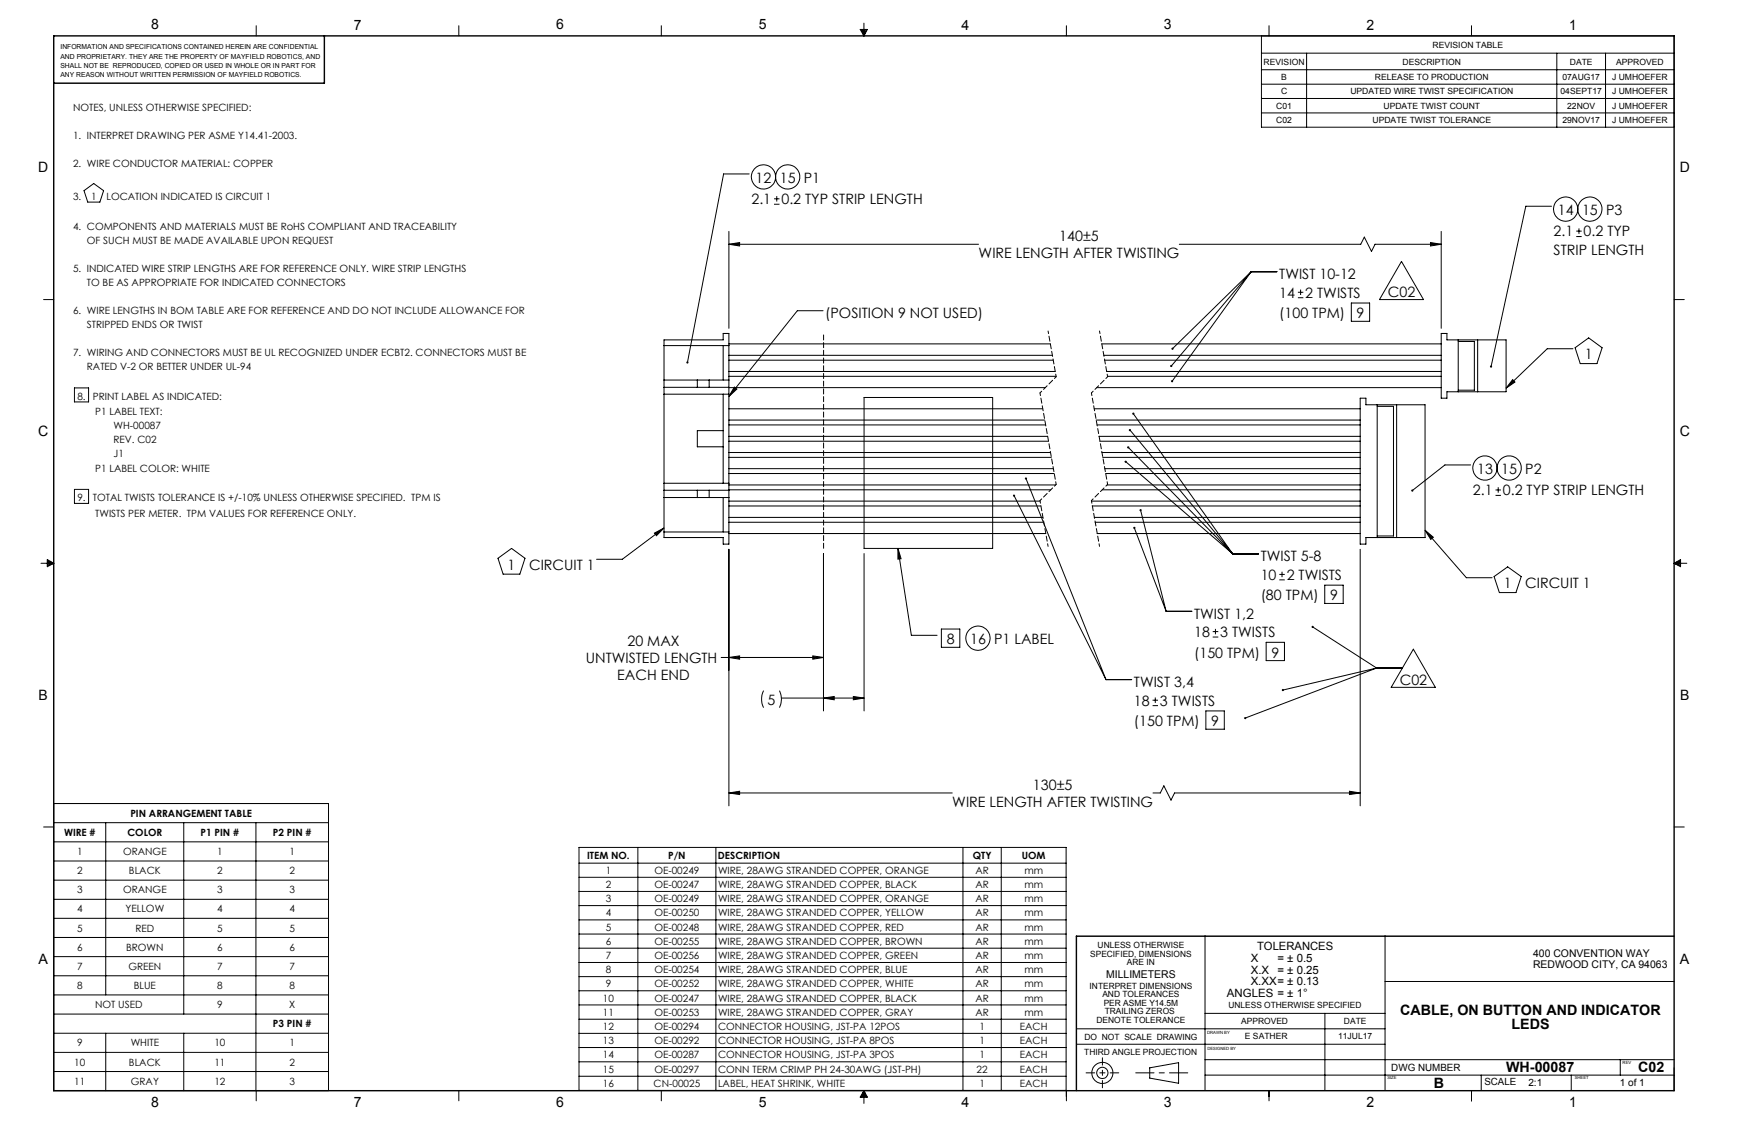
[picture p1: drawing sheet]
<svg xmlns="http://www.w3.org/2000/svg" width="432mm" height="279mm" viewBox="0 0 432 279" stroke-linecap="round" stroke-linejoin="round" font-family="sans-serif">
<g fill="none" stroke="#000" stroke-width=".25">
<path d="M63.3 6.4v2.5M113.3 6.4v2.5M163.3 6.4v2.5M212.4 7.3h1.7l-.8 1.6zM212.7 7.3l.6 1.6M213 7.3l.3 1.6M213.3 5.7v3.2M213.5 7.3l-.2 1.6M213.9 7.3l-.6 1.6M263.3 6.4v2.5M311.4 8.9h101.9v22.5h-101.9zM311.4 13.1h101.9"/>
<path d="M311.4 17.2h101.9M313.3 6.4v2.5M322.6 13.1v18.3M363.3 6.4v2.5M384.4 13.1v18.3M396.4 13.1v18.3M311.4 20.8h101.9M311.4 24.3h101.9M311.4 27.9h101.9M20.7 47.1l2.4-1.8 2.5 1.8-.9 2.8h-3zM180 57.1v23.9M185 42.9h-6.4l-8.9 46.6"/>
<path d="M191.1 50.4h1.3M191.1 49.1h1.3M191.8 48.4v1.3M353.2 59.9l2.6 .4-2.6 .4zM355.8 57.1v23.9M383 50.9h-6.3l-8.6 39.6M389.1 58.4h1.4M389.1 57h1.4M389.8 56.4v1.3M10.8 73.9h2.5M180 60.3l2.6-.4v.8zM180 60.3h61.6"/>
<path d="M203.2 76.7h-6.4l-16.8 21.2M291.1 60.3h44.9l.8-1.8 1.8 3.6 .9-1.8h16.3M308.9 67.1h6.3M308.9 67.1l-19.5 27M308.9 67.1l-19.7 23.2M308.9 67.1l-19.4 19M320.4 73.5h1.4M320.4 72.1h1.4M321.1 71.5v1.3M333.6 74.8h4.5v4.5h-4.5zM346 64.5l5.4 9.4h-10.8zM413.3 73.9h2.5"/>
<path d="M18.4 95.7h3.5v3.5h-3.5zM163.9 83.9h14.6v-1.6h1.5v52h-1.5v-1.6h-14.6zM163.9 97.3h16.1M163.9 93.8h16.1M163.9 95.6h16.1M163.9 85.3h16.1M172.2 93.8v1.8M175.1 93.8v1.8M178.5 85.3v8.5M178.5 97.3v22M180 87.7h79.8M180 84.9h79.3"/>
<path d="M180 91.7h80.5M180 88.9h80M180 95.7h78.1M180 92.9h80.7M181.3 95.5l.6 .5-1.9 1.9zM213.3 98.1h31.8v37.3h-31.8zM270.8 95.7h85M272 84.9h83.8M272.5 87.7h83.3M272.7 88.9h83.1M273.2 91.7h82.6M273.4 92.9h82.4"/>
<path d="M335.8 98.3h1.4v1.6h14.6v32.8h-14.6v1.6h-1.4zM340 99.9v32.8M344.8 99.9v32.8M355.8 82.3h1.4v1.6h14.6v12.8h-14.6v1.6h-1.4zM360 83.9v12.8M360 84.3h4v12h-4M364.8 83.9v12.8M373.5 93.7l.5 .6-2.2 1.5zM388.3 86.1h-6.3l-10.2 9.7M388.9 85.8l3.3-2.4 3.3 2.4-1.2 3.9h-4.2zM163.9 119.3h16.1M178.5 106.3h-6.3v4h6.3"/>
<path d="M180 107.7h78.6M180 104.9h78.1M180 103.7h77.9M180 100.9h77.4M180 111.7h79.3M180 108.9h78.8M180 115.7h80M180 112.9h79.5M180 119.7h80.6M180 116.9h80.2M253.3 118.1l19.7 49.6M270.1 100.9h65.7"/>
<path d="M270.6 103.7h65.2M270.8 104.9h65M271.3 107.7h64.5M271.5 108.9h64.3M272 111.7h63.8M272.2 112.9h63.6M272.7 115.7h63.1M272.9 116.9h62.9M273.3 119.7h62.5M277.9 113.9l26.4 22.8M278.6 110.4l25.7 26.3M279 106.2l25.3 30.5"/>
<path d="M279.8 102.1l24.5 34.6M340 100.3h4v32h-4M363.1 114.8h-6.4l-8 6.3M10.1 139h3.2M11.7 138.1l1.6 .9-1.6 .9zM11.7 138.4l1.6 .6M11.7 138.7l1.6 .3M13.3 139l-1.6 .6M13.3 139l-1.6 .3M18.4 120.8h3.5v3.4h-3.5zM122.9 137.8l3.4-2.4 3.3 2.4-1.3 3.9h-4.1zM161.6 131.6l2.3-1.3-1.8 1.9z"/>
<path d="M163.9 122.8h16.1M163.9 121h16.1M163.9 131.3h16.1M163.9 130.3l-10.3 7.7h-6.3M172.2 121v1.8M175.1 121v1.8M178.5 122.8v8.5M180 120.9h79.4M180 123.7h76.8M180 127.7h77.5M180 124.9h77M180 131.7h78.2"/>
<path d="M180 128.9h77.7M180 135.6v63.3M203.3 136.6v38.9M213.3 136.6v38.9M221.7 135.4l3.3 21.4h6.4M221.7 135.4l.8 2.5-.8 .1zM250.4 122.3l22.6 45.4M269.5 123.7h66.3M269.7 124.9h66.1M270.2 127.7h65.6M270.4 128.9h65.4M270.9 131.7h64.9"/>
<path d="M272.1 120.9h63.7M280 130.3l7.9 20.6M281.6 125.9l6.3 25M304.3 136.7h6.4M335.8 135.6v63.3M351.8 130.9l10.2 11.7h6.4M351.8 130.9l2.1 1.7-.7 .5zM369.2 122.3h1.4M369.2 120.9h1.4M369.9 120.3v1.3M413.3 139h3.2M413.3 139l1.6-.9v1.8z"/>
<path d="M413.3 139l1.6 .6M413.3 139l1.6 .3M414.9 138.4l-1.6 .6M414.9 138.7l-1.6 .3M232.4 155.3h4.6v4.5h-4.6zM287.9 150.9h6.4M299.4 157.2h1.4M299.4 155.9h1.4M300.1 155.2v1.4M312.6 158.5h4.5v4.6h-4.5zM315.8 143.1h1.4M315.8 141.8h1.4"/>
<path d="M316.5 141.1v1.4M324.1 154.7l15.8 10.2M327.1 144.4h4.5v4.5h-4.5zM368.9 142.3l3.3-2.4 3.4 2.4-1.3 4h-4.1zM178 162.3h25.3M180 162.3l2.6-.4v.8zM188.5 170.5l-.5 1.8 .1 1.2 .4 1.2M192.4 170.5l.5 2.1-.5 2.1M192.9 172.3h20.4M200.7 161.9l2.6 .4-2.6 .4zM203.3 172.3l2.7-.4v.8zM210.7 171.9l2.6 .4-2.6 .4z"/>
<path d="M273 167.7h6.4M284.6 174.2h1.3M284.6 172.8h1.3M285.2 172.2v1.3M297.7 175.5h4.6v4.5h-4.6zM339.9 164.9h6.3M339.9 164.9l-32.5 12.3M339.9 164.9l-23.2 5.4M348.9 160.2l5.5 9.5h-10.9zM13.3 198.3h67.8v70.9h-67.8zM180 195.7l2.6-.4v.8zM180 195.7h55.1"/>
<path d="M284.7 195.7h1.8l.8-1.7 1.8 3.5 .9-1.8h45.8M333.2 195.3l2.6 .4-2.6 .4zM10.8 204.1h2.5M13.3 203.1h67.8M13.3 207.8h67.8M13.3 212.5h67.8M13.3 217.2h67.8M26.1 203.1v42.5M45.4 203.1v47.2M63.2 203.1v66.1M142.9 209.2h120.3v59.9h-120.3zM142.9 213h120.3"/>
<path d="M142.9 216.5h120.3M157.5 209.2v59.9M176.7 209.2v59.9M237.7 209.2v59.9M247.2 209.2v59.9M413.3 204.1h2.5M13.3 222h67.8M13.3 226.7h67.8M13.3 231.4h67.8M13.3 236.1h67.8M142.9 220h120.3M142.9 223.5h120.3"/>
<path d="M142.9 227h120.3M142.9 230.5h120.3M142.9 234h120.3M142.9 237.6h120.3M297.5 231.1v38.1M341.9 231.1v38.1M13.3 255h67.8M13.3 240.8h67.8M13.3 245.6h67.8M13.3 250.3h67.8M13.3 259.8h67.8M26.1 255v14.2"/>
<path d="M45.4 255v14.2M142.9 241.1h120.3M142.9 244.5h120.3M142.9 248h120.3M142.9 251.6h120.3M142.9 255.1h120.3M142.9 258.6h120.3M265.7 257.7h76.2M265.7 253.9h76.2M297.5 250.1h44.4M327.1 250.1v19.1M341.9 242.3h71.4"/>
<path d="M13.3 264.5h67.8M63.3 269.2v2.5M113.3 269.2v2.5M142.9 262.1h120.3M142.9 265.6h120.3M163.3 269.2v2.5M213.3 269.2v3.1M213.3 269.2l.8 1.6h-1.7zM213.3 269.2l-.6 1.6M213.3 269.2l-.3 1.6M213.3 269.2l.6 1.6M213.3 269.2l.2 1.6"/>
<path d="M263.3 269.2v2.5M283.8 263.6l7.2-1.3v5.1l-7.2-1.3zM297.5 265.4h115.8M297.5 261.5h115.8M313.3 269.2v2.5M363.3 269.2v2.5M365.7 265.4v3.8M387.9 265.4v3.8M400 261.5v3.9M413.3 263.6v5.6"/>
<circle cx="188.5" cy="43.7" r="2.99"/>
<circle cx="194.5" cy="43.7" r="2.99"/>
<circle cx="386.5" cy="51.6" r="2.99"/>
<circle cx="392.5" cy="51.6" r="2.98"/>
<circle cx="366.6" cy="115.5" r="2.99"/>
<circle cx="372.6" cy="115.5" r="2.99"/>
<circle cx="241.5" cy="157.5" r="2.98"/>
<circle cx="272.2" cy="264.8" r="2.6"/>
<circle cx="272.2" cy="264.8" r="1.38"/>
</g>
<path d="M256.8 97l4 22.6M258.8 81.7l2 11.3M269.5 97l4 22.6M271.5 81.7l2 11.3M256.8 123.6l2 11.2M269.5 123.6l2 11.2" fill="none" stroke="#000" stroke-width=".25" stroke-dasharray="1.3 .6" stroke-dashoffset=".6"/>
<path d="M260.8 93l-4 4M273.5 93l-4 4M260.8 119.6l-4 4M273.5 119.6l-4 4" fill="none" stroke="#000" stroke-width=".25" stroke-dasharray="1.3 .6" stroke-dashoffset=".7"/>
<path d="M293.2 264.8h-12.8" fill="none" stroke="#000" stroke-width=".25" stroke-dasharray="15.2 1.3 1.3 1.3" stroke-dashoffset="10.7"/>
<path d="M276.2 264.8h-8.1" fill="none" stroke="#000" stroke-width=".25" stroke-dasharray="15.2 1.3 1.3 1.3" stroke-dashoffset="13.1"/>
<path d="M272.2 268.5v-7.4" fill="none" stroke="#000" stroke-width=".25" stroke-dasharray="15.2 1.3 1.3 1.3" stroke-dashoffset="13.4"/>
<path d="M13.3 8.9h400v260.3h-400zM80.1 8.9v11.6h-66.8M413.3 231.1h-147.6v38.1" fill="none" stroke="#000" stroke-width=".35"/>
<path d="M203.3 82.7v52.6" fill="none" stroke="#000" stroke-width=".25" stroke-dasharray="1.3 .6"/>
<g fill="#000">
<path d="M161.6 131.6l2.3-1.3-1.8 1.9zM181.3 95.5l.6 .5-1.9 1.9zM169.5 89.3l.1 .4 .1-.2v.2l.2-.1v-.3zM367.9 90.3l.2 .4v-.2v.2a.27 .27 0 0 0 .3-.1 .27 .27 0 0 0-.2-.4 .27 .27 0 0 0-.3 .1zM373.5 93.7l.5 .6-2.2 1.5zM351.8 130.9l2.1 1.7-.7 .5zM348.5 120.9v.3l.2-.1-.2 .1a.26 .26 0 0 0 .4 .1 .26 .26 0 0 0 0-.4 .26 .26 0 0 0-.4 0zM221.7 135.4l.8 2.5-.8 .1zM289.2 93.9l-.1 .3 .1 .1 .2-.2-.2 .2a.26 .26 0 0 0 .4 0 .26 .26 0 0 0 0-.4 .26 .26 0 0 0-.4 0zM289 90.1v.5l.2-.3-.2 .3a.27 .27 0 0 0 .4-.1 .27 .27 0 0 0-.1-.4 .27 .27 0 0 0-.3 0zM289.3 85.9l-.1 .3 .3-.1-.2 .2a.26 .26 0 0 0 .3 0 .26 .26 0 0 0 .1-.4 .26 .26 0 0 0-.4 0zM279.8 130.1a.28 .28 0 0 0 .1 .4 .28 .28 0 0 0 .4-.2 .28 .28 0 0 0-.3-.3v.3v-.3zM281.3 125.8a.27 .27 0 0 0 .2 .4 .27 .27 0 0 0 .3-.3 .27 .27 0 0 0-.3-.2l.1 .2-.1-.2zM250.2 122.1a.28 .28 0 0 0 0 .5 .28 .28 0 0 0 .4-.2 .28 .28 0 0 0-.4-.3l.2 .2zM253.1 117.9a.28 .28 0 0 0 .1 .5 .28 .28 0 0 0 .4-.3 .28 .28 0 0 0-.4-.2l.1 .2zM279.6 101.9a.28 .28 0 0 0 0 .5 .28 .28 0 0 0 .4-.2 .28 .28 0 0 0-.4-.3l.2 .2zM278.7 106a.26 .26 0 0 0 .2 .4 .26 .26 0 0 0 .3-.3 .26 .26 0 0 0-.4-.2l.2 .3zM278.3 110.2a.27 .27 0 0 0 .2 .5 .27 .27 0 0 0 .3-.4 .27 .27 0 0 0-.4-.1l.2 .2zM277.7 113.8a.28 .28 0 0 0 0 .4 .28 .28 0 0 0 .4-.2 .28 .28 0 0 0-.3-.3l.1 .2zM307.3 177l-.1 .3 .2-.1-.2 .1a.28 .28 0 0 0 .3 .2 .28 .28 0 0 0 .2-.4 .28 .28 0 0 0-.4-.1zM323.9 154.5l.2 .2-.3-.1a.28 .28 0 0 0 .3 .4 .29 .29 0 0 0 .3-.5 .28 .28 0 0 0-.5 0zM316.5 170.1v.3l.2-.1-.2 .1a.27 .27 0 0 0 .4 .1 .27 .27 0 0 0 .1-.3 .27 .27 0 0 0-.5-.1z"/>
<path d="M180 195.7l2.6-.4v.8zM333.2 195.3l2.6 .4-2.6 .4zM353.2 59.9l2.6 .4-2.6 .4zM180 60.3l2.6-.4v.8zM200.7 161.9l2.6 .4-2.6 .4zM180 162.3l2.6-.4v.8zM210.7 171.9l2.6 .4-2.6 .4zM203.3 172.3l2.7-.4v.8z"/>
</g>
<g font-size="3.5">
<text x="37.3" y="7.3">8</text>
<text x="87.3" y="7.3">7</text>
<text x="137.3" y="7.3">6</text>
<text x="187.3" y="7.3">5</text>
<text x="237.3" y="7.3">4</text>
<text x="287.4" y="7.3">3</text>
<text x="337.4" y="7.3">2</text>
<text x="387.4" y="7.3">1</text>
<text x="9.4" y="42.5">D</text>
<text x="186.6" y="45.2">12</text>
<text x="192.5" y="45.2">15 P1</text>
<text x="414.7" y="42.5">D</text>
<text x="185.5" y="50.4">2.1</text>
<text x="192.9" y="50.4">0.2 TYP STRIP LENGTH</text>
<text x="384.6" y="53.1">14</text>
<text x="390.6" y="53.1">15 P3</text>
<text x="261.5" y="59.5">140±5</text>
<text x="383.6" y="58.4">2.1</text>
<text x="391" y="58.3">0.2 TYP</text>
<text x="241.6" y="63.7">WIRE LENGTH AFTER TWISTING</text>
<text x="383.6" y="62.9">STRIP LENGTH</text>
<text x="315.8" y="68.9">TWIST 10-12</text>
<text x="315.8" y="73.5">14</text>
<text x="322.3" y="73.5">2 TWISTS</text>
<text x="342.7" y="73.4">C02</text>
<text x="203.7" y="78.5">(POSITION 9 NOT USED)</text>
<text x="315.8" y="78.5">(100 TPM)</text>
<text x="334.9" y="78.5">9</text>
<text x="391.3" y="88.7">1</text>
<text x="9.4" y="107.6">C</text>
<text x="414.7" y="107.7">C</text>
<text x="364.7" y="117">13</text>
<text x="370.7" y="117">15 P2</text>
<text x="363.6" y="122.3">2.1</text>
<text x="371" y="122.3">0.2 TYP STRIP LENGTH</text>
<text x="125.3" y="140.7">1</text>
<text x="130.6" y="140.7">CIRCUIT 1</text>
<text x="311.2" y="138.6">TWIST 5-8</text>
<text x="311.2" y="143.1">10</text>
<text x="317.7" y="143.1">2 TWISTS</text>
<text x="311.3" y="148.2">(80 TPM)</text>
<text x="328.4" y="148.2">9</text>
<text x="371.3" y="145.2">1</text>
<text x="376.5" y="145.2">CIRCUIT 1</text>
<text x="294.8" y="152.7">TWIST 1,2</text>
<text x="154.9" y="159.4">20 MAX</text>
<text x="233.7" y="159">8</text>
<text x="239.5" y="159">16 P1 LABEL</text>
<text x="294.8" y="157.2">18</text>
<text x="301.2" y="157.2">3 TWISTS</text>
<text x="144.6" y="163.6">UNTWISTED LENGTH</text>
<text x="152.4" y="167.8">EACH END</text>
<text x="294.8" y="162.3">(150 TPM)</text>
<text x="313.9" y="162.3">9</text>
<text x="9.5" y="172.7">B</text>
<text x="189.5" y="173.9">5</text>
<text x="279.9" y="169.6">TWIST 3,4</text>
<text x="345.6" y="169.1">C02</text>
<text x="414.8" y="172.8">B</text>
<text x="279.9" y="174.1">18</text>
<text x="280" y="179.2">(150 TPM)</text>
<text x="286.4" y="174.1">3 TWISTS</text>
<text x="299" y="179.2">9</text>
<text x="255" y="194.9">130±5</text>
<text x="235.1" y="199.1">WIRE LENGTH AFTER TWISTING</text>
<text x="9.5" y="237.9">A</text>
<text x="414.8" y="237.9">A</text>
<text x="345.7" y="250.5">CABLE, ON BUTTON AND INDICATOR</text>
<text x="373.2" y="254">LEDS</text>
<text x="354" y="268.5">B</text>
<text x="371.8" y="264.7">WH-00087</text>
<text x="404.5" y="264.6">C02</text>
<text x="37.3" y="273.2">8</text>
<text x="87.3" y="273.1">7</text>
<text x="137.3" y="273.2">6</text>
<text x="187.3" y="273.1">5</text>
<text x="237.3" y="273.2">4</text>
<text x="287.4" y="273.2">3</text>
<text x="337.4" y="273.2">2</text>
<text x="387.4" y="273.2">1</text>
</g>
<g font-size="2.8">
<text x="308.8" y="237.5">X</text>
<text x="310.4" y="234.6">TOLERANCES</text>
<text x="315.4" y="237.5">= ± 0.5</text>
<text x="308.8" y="243.2">X.XX= ± 0.13</text>
<text x="308.8" y="240.3">X.X</text>
<text x="315.4" y="240.3">= ± 0.25</text>
<text x="302.9" y="246.1">ANGLES = ± 1°</text>
</g>
<g font-size="2.6">
<text x="378.5" y="238.9">REDWOOD CITY, CA 94063</text>
<text x="378.5" y="236.1">400 CONVENTION WAY</text>
<text x="273.1" y="241.4">MILLIMETERS</text>
</g>
<g font-size="2.5">
<text x="18" y="27.4">NOTES, UNLESS OTHERWISE SPECIFIED:</text>
<text x="18" y="34.3">1. INTERPRET DRAWING PER ASME Y14.41-2003.</text>
<text x="18" y="41.3">2. WIRE CONDUCTOR MATERIAL: COPPER</text>
<text x="18" y="49.3">3.</text>
<text x="22.5" y="49.3">1</text>
<text x="26.3" y="49.3">LOCATION INDICATED IS CIRCUIT 1</text>
<text x="18" y="56.6">4. COMPONENTS AND MATERIALS MUST BE RoHS COMPLIANT AND TRACEABILITY</text>
<text x="21.5" y="60.1">OF SUCH MUST BE MADE AVAILABLE UPON REQUEST</text>
<text x="18" y="67.1">5. INDICATED WIRE STRIP LENGTHS ARE FOR REFERENCE ONLY. WIRE STRIP LENGTHS</text>
<text x="21.5" y="70.5">TO BE AS APPROPRIATE FOR INDICATED CONNECTORS</text>
<text x="18" y="77.5">6. WIRE LENGTHS IN BOM TABLE ARE FOR REFERENCE AND DO NOT INCLUDE ALLOWANCE FOR</text>
<text x="21.5" y="80.9">STRIPPED ENDS OR TWIST</text>
<text x="18" y="87.9">7. WIRING AND CONNECTORS MUST BE UL RECOGNIZED UNDER ECBT2. CONNECTORS MUST BE</text>
<text x="21.5" y="91.3">RATED V-2 OR BETTER UNDER UL-94</text>
<text x="19.1" y="98.7">8.</text>
<text x="22.9" y="98.7">PRINT LABEL AS INDICATED:</text>
<text x="23.5" y="102.5">P1 LABEL TEXT:</text>
<text x="28" y="106">WH-00087</text>
<text x="28" y="109.4">REV. C02</text>
<text x="28" y="112.9">J1</text>
<text x="23.5" y="116.4">P1 LABEL COLOR: WHITE</text>
<text x="19.1" y="123.7">9.</text>
<text x="22.9" y="123.7">TOTAL TWISTS TOLERANCE IS +/-10% UNLESS OTHERWISE SPECIFIED. TPM IS</text>
<text x="23.5" y="127.5">TWISTS PER METER. TPM VALUES FOR REFERENCE ONLY.</text>
<text x="32.2" y="201.6">PIN ARRANGEMENT TABLE</text>
<text x="15.8" y="206.3">WIRE #</text>
<text x="31.5" y="206.3">COLOR</text>
<text x="49.5" y="206.3">P1 PIN #</text>
<text x="67.4" y="206.3">P2 PIN #</text>
<text x="19" y="211">1</text>
<text x="19" y="215.8">2</text>
<text x="30.4" y="211">ORANGE</text>
<text x="31.8" y="215.8">BLACK</text>
<text x="53.6" y="211">1</text>
<text x="53.6" y="215.8">2</text>
<text x="71.5" y="211">1</text>
<text x="71.5" y="215.8">2</text>
<text x="145" y="212">ITEM NO.</text>
<text x="149.5" y="215.7">1</text>
<text x="161.6" y="215.7">OE-00249</text>
<text x="164.9" y="212">P/N</text>
<text x="177.3" y="212">DESCRIPTION</text>
<text x="177.3" y="215.7">WIRE, 28AWG STRANDED COPPER, ORANGE</text>
<text x="240.2" y="212">QTY</text>
<text x="240.8" y="215.7">AR</text>
<text x="252.3" y="212">UOM</text>
<text x="252.9" y="215.7">mm</text>
<text x="19" y="220.5">3</text>
<text x="30.4" y="220.5">ORANGE</text>
<text x="53.6" y="220.5">3</text>
<text x="71.5" y="220.5">3</text>
<text x="149.5" y="219.2">2</text>
<text x="161.6" y="219.2">OE-00247</text>
<text x="177.3" y="219.2">WIRE, 28AWG STRANDED COPPER, BLACK</text>
<text x="240.8" y="219.2">AR</text>
<text x="252.9" y="219.2">mm</text>
<text x="19" y="225.2">4</text>
<text x="31" y="225.2">YELLOW</text>
<text x="53.6" y="225.2">4</text>
<text x="71.5" y="225.2">4</text>
<text x="149.5" y="222.7">3</text>
<text x="149.5" y="226.2">4</text>
<text x="161.6" y="222.7">OE-00249</text>
<text x="161.6" y="226.2">OE-00250</text>
<text x="177.3" y="222.7">WIRE, 28AWG STRANDED COPPER, ORANGE</text>
<text x="177.3" y="226.2">WIRE, 28AWG STRANDED COPPER, YELLOW</text>
<text x="240.8" y="222.7">AR</text>
<text x="240.8" y="226.2">AR</text>
<text x="252.9" y="222.7">mm</text>
<text x="252.9" y="226.2">mm</text>
<text x="19" y="229.9">5</text>
<text x="33.4" y="229.9">RED</text>
<text x="53.6" y="229.9">5</text>
<text x="71.5" y="229.9">5</text>
<text x="149.5" y="229.7">5</text>
<text x="149.5" y="233.2">6</text>
<text x="161.6" y="229.7">OE-00248</text>
<text x="161.6" y="233.2">OE-00255</text>
<text x="177.3" y="229.7">WIRE, 28AWG STRANDED COPPER, RED</text>
<text x="177.3" y="233.2">WIRE, 28AWG STRANDED COPPER, BROWN</text>
<text x="240.8" y="229.7">AR</text>
<text x="240.8" y="233.2">AR</text>
<text x="252.9" y="229.7">mm</text>
<text x="252.9" y="233.2">mm</text>
<text x="19" y="234.7">6</text>
<text x="19" y="239.4">7</text>
<text x="31.1" y="234.7">BROWN</text>
<text x="31.7" y="239.4">GREEN</text>
<text x="53.6" y="234.7">6</text>
<text x="53.6" y="239.4">7</text>
<text x="71.5" y="234.7">6</text>
<text x="71.5" y="239.4">7</text>
<text x="149.5" y="236.7">7</text>
<text x="161.6" y="236.7">OE-00256</text>
<text x="177.3" y="236.7">WIRE, 28AWG STRANDED COPPER, GREEN</text>
<text x="240.8" y="236.7">AR</text>
<text x="252.9" y="236.7">mm</text>
<text x="19" y="244.1">8</text>
<text x="33" y="244.1">BLUE</text>
<text x="53.6" y="244.1">8</text>
<text x="71.5" y="244.1">8</text>
<text x="149.5" y="240.2">8</text>
<text x="149.5" y="243.7">9</text>
<text x="161.6" y="240.2">OE-00254</text>
<text x="161.6" y="243.7">OE-00252</text>
<text x="177.3" y="240.2">WIRE, 28AWG STRANDED COPPER, BLUE</text>
<text x="177.3" y="243.7">WIRE, 28AWG STRANDED COPPER, WHITE</text>
<text x="240.8" y="240.2">AR</text>
<text x="240.8" y="243.7">AR</text>
<text x="252.9" y="240.2">mm</text>
<text x="252.9" y="243.7">mm</text>
<text x="23.5" y="248.8">NOT USED</text>
<text x="53.6" y="248.8">9</text>
<text x="71.4" y="248.8">X</text>
<text x="148.9" y="247.2">10</text>
<text x="148.9" y="250.7">11</text>
<text x="161.6" y="247.2">OE-00247</text>
<text x="161.6" y="250.7">OE-00253</text>
<text x="177.3" y="247.2">WIRE, 28AWG STRANDED COPPER, BLACK</text>
<text x="177.3" y="250.7">WIRE, 28AWG STRANDED COPPER, GRAY</text>
<text x="240.8" y="247.2">AR</text>
<text x="240.8" y="250.7">AR</text>
<text x="252.9" y="247.2">mm</text>
<text x="252.9" y="250.7">mm</text>
<text x="67.4" y="253.6">P3 PIN #</text>
<text x="148.9" y="254.2">12</text>
<text x="148.9" y="257.7">13</text>
<text x="161.6" y="254.2">OE-00294</text>
<text x="161.6" y="257.7">OE-00292</text>
<text x="177.3" y="254.2">CONNECTOR HOUSING, JST-PA 12POS</text>
<text x="177.3" y="257.7">CONNECTOR HOUSING, JST-PA 8POS</text>
<text x="241.8" y="254.2">1</text>
<text x="241.8" y="257.7">1</text>
<text x="251.8" y="254.2">EACH</text>
<text x="251.8" y="257.7">EACH</text>
<text x="18.3" y="263">10</text>
<text x="19" y="258.3">9</text>
<text x="31.8" y="263">BLACK</text>
<text x="32.3" y="258.3">WHITE</text>
<text x="52.9" y="258.3">10</text>
<text x="52.9" y="263">11</text>
<text x="71.5" y="258.3">1</text>
<text x="71.5" y="263">2</text>
<text x="148.9" y="261.2">14</text>
<text x="161.6" y="261.2">OE-00287</text>
<text x="177.3" y="261.2">CONNECTOR HOUSING, JST-PA 3POS</text>
<text x="241.8" y="261.2">1</text>
<text x="251.8" y="261.2">EACH</text>
<text x="18.3" y="267.7">11</text>
<text x="32.3" y="267.7">GRAY</text>
<text x="52.9" y="267.7">12</text>
<text x="71.5" y="267.7">3</text>
<text x="148.9" y="264.8">15</text>
<text x="148.9" y="268.3">16</text>
<text x="161.4" y="268.3">CN-00025</text>
<text x="161.6" y="264.8">OE-00297</text>
<text x="177.3" y="264.8">CONN TERM CRIMP PH 24-30AWG (JST-PH)</text>
<text x="177.3" y="268.3">LABEL, HEAT SHRINK, WHITE</text>
<text x="241.1" y="264.8">22</text>
<text x="241.8" y="268.3">1</text>
<text x="251.8" y="264.8">EACH</text>
<text x="251.8" y="268.3">EACH</text>
<text x="343.5" y="264.3">DWG NUMBER</text>
<text x="377.3" y="268.1">2:1</text>
<text x="399.9" y="268.1">1 of 1</text>
</g>
<text font-size="2.4" x="366.5" y="267.8">SCALE</text>
<g font-size="2.1">
<text x="353.7" y="11.8">REVISION TABLE</text>
<text x="312" y="15.9">REVISION</text>
<text x="346.3" y="15.9">DESCRIPTION</text>
<text x="387.6" y="15.9">DATE</text>
<text x="399" y="15.9">APPROVED</text>
<text x="316.3" y="23.3">C</text>
<text x="316.3" y="19.8">B</text>
<text x="333.4" y="23.3">UPDATED WIRE TWIST SPECIFICATION</text>
<text x="339.4" y="19.8">RELEASE TO PRODUCTION</text>
<text x="385.3" y="23.3">04SEPT17</text>
<text x="385.7" y="19.8">07AUG17</text>
<text x="398" y="19.8">J UMHOEFER</text>
<text x="398" y="23.3">J UMHOEFER</text>
<text x="315.1" y="26.9">C01</text>
<text x="341.6" y="26.9">UPDATE TWIST COUNT</text>
<text x="386.9" y="26.9">22NOV</text>
<text x="398" y="26.9">J UMHOEFER</text>
<text x="315.1" y="30.4">C02</text>
<text x="338.9" y="30.4">UPDATE TWIST TOLERANCE</text>
<text x="385.7" y="30.4">29NOV17</text>
<text x="398" y="30.4">J UMHOEFER</text>
<text x="269.2" y="236.1">SPECIFIED, DIMENSIONS</text>
<text x="271" y="234">UNLESS OTHERWISE</text>
<text x="278.2" y="238.3">ARE IN</text>
<text x="269" y="244">INTERPRET DIMENSIONS</text>
<text x="272.2" y="246.1">AND TOLERANCES</text>
<text x="272.5" y="248.2">PER ASME Y14.5M</text>
<text x="272.8" y="250.4">TRAILING ZEROS</text>
<text x="303.3" y="248.8">UNLESS OTHERWISE SPECIFIED</text>
<text x="267.7" y="256.6">DO NOT SCALE DRAWING</text>
<text x="270.7" y="252.5">DENOTE TOLERANCE</text>
<text x="306.4" y="252.7">APPROVED</text>
<text x="307.3" y="256.4">E SATHER</text>
<text x="330.4" y="256.4">11JUL17</text>
<text x="331.8" y="252.7">DATE</text>
<text x="267.7" y="260.3">THIRD ANGLE PROJECTION</text>
</g>
<g font-size="1.7">
<text x="14.9" y="12.2">INFORMATION AND SPECIFICATIONS CONTAINED HEREIN ARE CONFIDENTIAL</text>
<text x="14.9" y="14.5">AND PROPRIETARY. THEY ARE THE PROPERTY OF MAYFIELD ROBOTICS, AND</text>
<text x="14.9" y="16.7">SHALL NOT BE REPRODUCED, COPIED OR USED IN WHOLE OR IN PART FOR</text>
<text x="14.9" y="19">ANY REASON WITHOUT WRITTEN PERMISSION OF MAYFIELD ROBOTICS.</text>
</g>
<g font-size="1.1">
<text x="298" y="255.2">DRAWN BY</text>
<text x="298.1" y="259.2">DESIGNED BY</text>
<text x="400.6" y="262.6">REV</text>
<text x="342.5" y="266.3">SIZE</text>
<text x="388.8" y="266.4">SHEET</text>
</g>
</svg>
